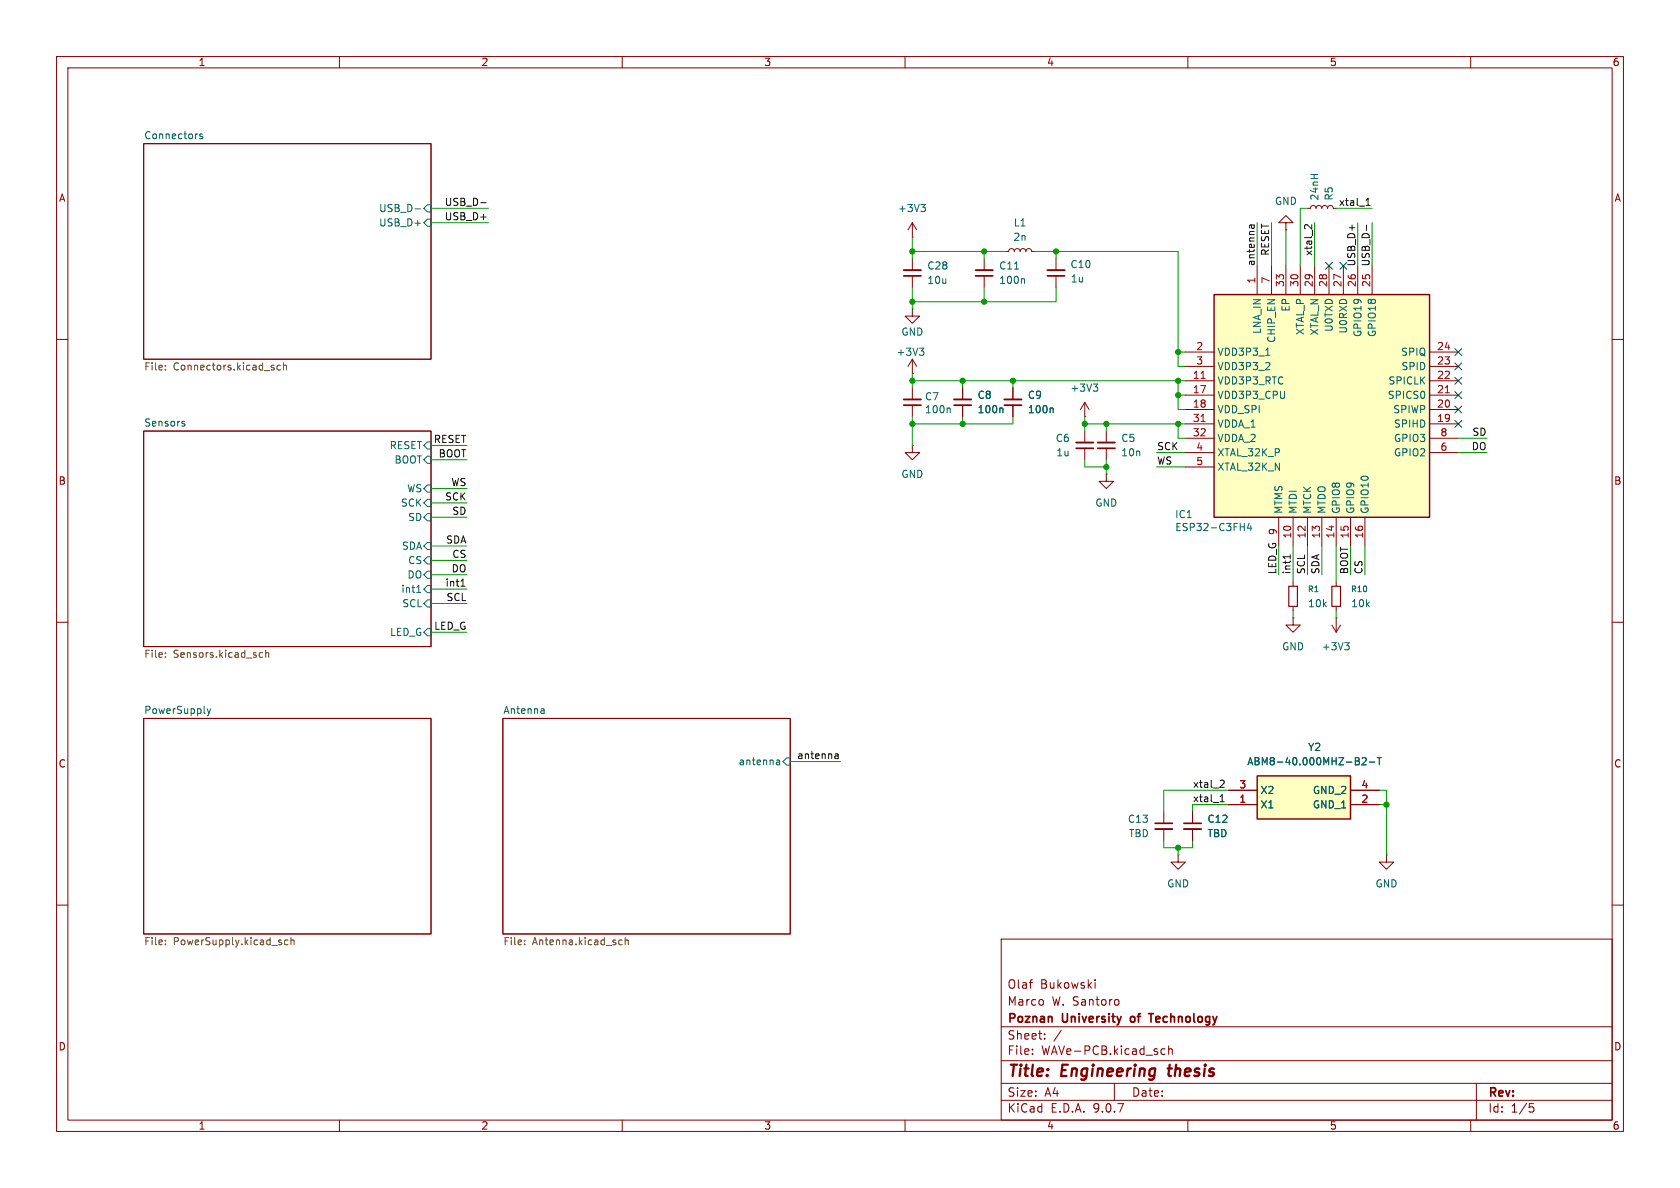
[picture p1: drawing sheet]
<svg xmlns="http://www.w3.org/2000/svg" width="297mm" height="210mm" viewBox="0 0 297 210" stroke-linecap="round" stroke-linejoin="round" font-family="sans-serif">
<g fill="none" stroke="#840000" stroke-width=".18">
<path d="M10 10h277v190h-277zM12 12h273v186h-273zM60 10v2M110 10v2M160 10v2M210 10v2M260 10v2M25.4 25.4h50.8v38.1h-50.8zM177.8 44.5h.5l.2-.4 .3-.2 .4 .2 .1 .4 .2-.4 .3-.2 .4 .2 .1 .4 .2-.4 .3-.2 .4 .2 .2 .4 .1-.4 .4-.2 .3 .2 .2 .4h.5M10 60h2M25.4 76.2h50.8v38.1h-50.8zM285 60h2"/>
<path d="M10 110h2M285 110h2M25.4 127h50.8v38.1h-50.8zM88.9 127h50.8v38.1h-50.8zM10 160h2M177 166h108v32h-108zM193.6 173.2v.1M193.6 173.7v1M197.5 176.7l.3 .3v.4l-.3 .3M285 160h2M60 198v2M110 198v2"/>
<path d="M160 198v2M177 194.5h108M177 191.5h108M177 187.5h108M177 181.5h108M182.5 186.3v.1M182.5 185.5v.1M184.7 183.6v.1M184.7 182.8v.1M187.6 182.1l-1.3 2M197 191.5v3M205.4 186.3h.6"/>
<path d="M205.4 185.5h.6M206.6 185.5l.2-.1 .4 .1v.9M206.6 184.9v1.5M210 198v2M260 198v2M261 191.5v6.5M270.4 195.1h.7M270.5 195.7h.4l.3 .3-.2 .5-.5 .1"/>
</g>
<path d="M206.4 188.9h.8M206.8 188.2l-.2 1.7 .2 .3" fill="none" stroke="#840000" stroke-width=".4"/>
<path d="M199.9 179.8v.7M203.1 179.2h.8M203.5 179.2v1.5" fill="none" stroke="#840000" stroke-width=".3"/>
<g fill="none" stroke="#006464" stroke-width=".18">
<path d="M35.8 23.7h-.3l-.2 .2 .1 .1 .4 .2v.3h-.5M73.4 36.9h.9M75.6 36.2h.6v1.3h-.6l-.7-.7zM75.6 38.7h.6v1.3h-.6l-.7-.6zM32.3 74.9l.3 .1 .1 .1-.2 .2h-.2M32.3 74.5h.3M75.6 78.1h.6v1.3h-.6l-.7-.7zM75.6 80.6h.6v1.3h-.6l-.7-.6zM75.6 98.4h.6v1.3h-.6l-.7-.6zM75.6 88.3h.6v1.2h-.6l-.7-.6zM75.6 90.8h.6v1.3h-.6l-.7-.7zM75.6 95.9h.6v1.3h-.6l-.7-.7z"/>
<path d="M75.6 85.7h.6v1.3h-.6l-.7-.6zM73.7 104.7h.7M73.9 103.6l.1-.2v1.3M75.6 101h.6v1.2h-.6l-.7-.6zM75.6 103.5h.6v1.3h-.6l-.7-.7zM75.6 111.1h.6v1.3h-.6l-.7-.6zM75.6 106h.6v1.3h-.6l-.7-.6zM36.6 125.3l.3 .8M36.9 126.1l-.3 .4M37.2 125.3l-.3 .8M96 125.3l.2 .2v.6M96.2 126.1h-.4"/>
<path d="M96.2 125.6h-.4M137.4 134.4h.3l.1 .1v.7M137.8 135.1l-.4 .1M137.8 134.7h-.4M139.1 134h.6v1.3h-.6l-.7-.7z"/>
</g>
<g fill="none" stroke="#725600" stroke-width=".18">
<path d="M29.2 65.3v.1M29.2 64.6v.1M49.6 64.6h-.4l-.2 .2 .1 .5h.5M50.1 64.7l.2-.1h.3l.1 .8M50.1 64.1v1.3M29.2 115.4v.1M29.2 116.1v.1M45.9 116.1h.5M45.9 115.4h.5M47 115.5l.2-.1h.3v.8M47 114.9v1.3M29.2 166.2v.1"/>
<path d="M29.2 166.9v.1M50.9 166.2h-.4l-.2 .2 .1 .5h.5M51.4 166.3l.2-.1h.3l.1 .8M51.4 165.7v1.3M92.7 166.9v.1M92.7 166.2v.1M109.5 166.9h.5M109.5 166.2h.5M110.5 166.3l.2-.1h.3l.1 .8M110.5 165.7v1.3"/>
</g>
<path d="M222.2 137.2h16.6v7.6h-16.6z" fill="#ffffc2"/>
<path d="M222.2 137.2h16.6v7.6h-16.6z" fill="none" stroke="#840000" stroke-width=".25"/>
<g fill="none" stroke="#840000" stroke-width=".18">
<path d="M161.3 39.4v2.5M161.3 39.4l-.8 1.2M161.3 39.4l.8 1.2M161.3 54.6v1.3h1.3l-1.3 1.3-1.3-1.3h1.3M161.3 54.6h.1M161.3 41.9h.1M161.3 45.7v2.1M161.3 48.8v2M174 45.7v2.1M174 48.8v2M186.7 45.7v2.1M186.7 48.8v2"/>
<path d="M161.3 78.7v1.3h1.3l-1.3 1.3-1.3-1.3h1.3M161.3 78.7h.1M161.3 66h.1M161.3 63.5v2.5M161.3 68.6v2M161.3 71.6v2.1M161.3 63.5l-.8 1.3M161.3 63.5l.8 1.3M170.2 68.6v2M170.2 71.6v2.1M191.8 73.7h.1M191.8 71.1v2.6"/>
<path d="M191.8 76.2v2M191.8 79.2v2.1M191.8 71.1l-.8 1.3M191.8 71.1l.7 1.3M195.6 76.2v2M195.6 79.2v2.1M195.6 83.8v1.3h1.2l-1.2 1.3-1.3-1.3h1.3M195.6 83.8h.1M228.6 109.2v1.3h1.3l-1.3 1.3-1.3-1.3h1.3M228.6 109.2h.1M228.6 102.9v.7M228.6 107.2v.8"/>
<path d="M235.5 110.5l.7 1.3M236.2 109.2h.1M236.2 102.9v.7M236.2 107.2v.8M236.2 109.2v2.6M237 110.5l-.8 1.3M217.2 139.7h5M238.8 139.7h5M205.7 143.5v2M205.7 146.6v2M208.3 151.1v1.3h1.2l-1.2 1.3-1.3-1.3h1.3M208.3 151.1h.1"/>
<path d="M217.2 142.2h5M238.8 142.2h5"/>
</g>
<g fill="none" stroke="#006464" stroke-width=".18">
<path d="M162.8 36.1h.8l-.4 .5M163.3 36.6l.3 .3v.3l-.3 .2M179.4 47.6h.7M180.9 49.3l.2 .1v.7M162.5 61.5h.8l-.4 .5M163.1 62l.2 .3v.3l-.2 .2M167.8 72.1l.2 .2v.7M177.1 72.1l.2 .2v.7M193.3 67.9h.8l-.5 .5M193.8 68.4l.3 .2v.3l-.3 .3M237.7 113.6h.8l-.4 .5M238.3 114.1l.2 .2v.3l-.2 .3"/>
<path d="M240 133.9l.3 .3-.3 .3 .3 .2v.3l-.2 .2h-.5M240.8 134.1l.5-.2 .2 .4-.7 .9h.7M242.1 134.7h1M243.5 133.9h.7M243.8 133.9v1.3"/>
</g>
<path d="M159.8 48.8h3M172.5 48.8h3M185.2 48.8h3M159.8 71.6h3M168.7 71.6h3M190.2 79.2h3.1M194.1 79.2h3M204.2 145.5h3.1" fill="none" stroke="#840000" stroke-width=".3"/>
<path d="M159.8 47.8h3M172.5 47.8h3M185.2 47.8h3M159.8 70.6h3M168.7 70.6h3M190.2 78.2h3.1M194.1 78.2h3M204.2 146.6h3.1" fill="none" stroke="#840000" stroke-width=".33"/>
<path d="M227.8 103.6h1.6v3.6h-1.6zM235.5 103.6h1.5v3.6h-1.5z" fill="none" stroke="#840000" stroke-width=".2"/>
<path d="M214.6 52.1h38.1v39.3h-38.1z" fill="#ffffc2"/>
<path d="M214.6 52.1h38.1v39.3h-38.1z" fill="none" stroke="#840000" stroke-width=".25"/>
<g fill="none" stroke="#840000" stroke-width=".18">
<path d="M227.3 39.4h1.3l-1.3-1.3-1.2 1.3h1.2v1.2M231.1 36.8h.5l.2-.3 .4-.2 .3 .2 .2 .3 .1-.3 .4-.2 .3 .2 .2 .3 .1-.3 .4-.2 .3 .2 .2 .3 .1-.3 .4-.2 .4 .2 .1 .3h.5M222.2 47v5.1M224.8 47v5.1M227.3 40.6h.1M227.3 47v5.1M229.9 47v5.1M232.4 47v5.1M234.9 47v5.1M237.5 47v5.1M240 47v5.1M242.6 47v5.1"/>
<path d="M170.2 68.6v2M170.2 71.6v2.1M179.1 68.6v2M179.1 71.6v2.1M209.5 62.2h5.1M209.5 64.8h5.1M209.5 67.3h5.1M209.5 69.9h5.1M209.5 72.4h5.1M209.5 74.9h5.1M209.5 77.5h5.1M252.7 62.2h5.1"/>
<path d="M252.7 64.8h5.1M252.7 67.3h5.1M252.7 69.9h5.1M252.7 72.4h5.1M252.7 74.9h5.1M252.7 77.5h5.1M209.5 80h5.1M209.5 82.6h5.1M226.1 91.4v5.1M228.6 91.4v5.1M231.1 91.4v5.1M233.7 91.4v5.1"/>
<path d="M236.2 91.4v5.1M238.8 91.4v5.1M241.3 91.4v5.1M252.7 80h5.1M217.2 139.7h5M238.8 139.7h5M210.8 143.5v2M210.8 146.6v2M217.2 142.2h5M238.8 142.2h5M245.1 151.1v1.3h1.3l-1.3 1.3-1.3-1.3h1.3M245.1 151.1h.1"/>
</g>
<path d="M177.1 72.1l.2 .2v.7M186 72.1l.2 .2v.7M223.8 62.8h.7M219.3 93.1h.7M220 92.5v1.3M220.8 92.5l-.3 .9h.8M221.1 93v.8M240 133.9l.3 .3-.3 .3 .3 .2v.3l-.2 .2h-.5M240.8 134.1l.5-.2 .2 .4-.7 .9h.7M242.1 134.7h1M243.5 133.9h.7M243.8 133.9v1.3" fill="none" stroke="#006464" stroke-width=".18"/>
<path d="M212.3 66.9h.8M212.3 74.5h.8M255.5 69.4h.7" fill="none" stroke="#a90000" stroke-width=".18"/>
<path d="M177.5 71.6h3.1M209.3 145.5h3" fill="none" stroke="#840000" stroke-width=".3"/>
<path d="M177.5 70.6h3.1M209.3 146.6h3" fill="none" stroke="#840000" stroke-width=".33"/>
<g fill="none" stroke="#0f0f0f" stroke-width=".18">
<path d="M85 35.8h1M221.2 39.8l.1 .4M221.7 39.8v.4M221.7 39.8h-.6l-.2 .2v.2M231.9 39.7v.8l-.9-.8-.3 .1-.1 .5M241.5 36.3h.7M241.5 35.4l.4-.4v1.3M241.6 39.8v.9M228.1 98.1v.7M228.1 98.4h-1.3l.2 .1M81.5 103.6h.7M81.7 102.5l.1-.1v1.2"/>
<path d="M147.8 133.3h.2l.2 .1v.7M148.2 134l-.4 .1M148.2 133.6h-.4M215.9 137.9l.4 .1 .1 .3-.8 .9h.8M215.7 141.7h.7M215.7 140.8l.4-.3v1.2"/>
</g>
<g fill="none" stroke="#009600" stroke-width=".18">
<path d="M76.2 39.4h10.2M76.2 36.8h10.2M222.2 39.4v7.6M224.8 39.4v7.6M231.1 36.8h-1.2v10.2M232.4 39.4v7.6M236.2 36.8h6.4M240 39.4v7.6M242.6 39.4v7.6M161.3 44.5h16.5M161.3 41.9v3.8M161.3 50.8v3.8"/>
<path d="M174 44.5v1.2M174 50.8v2.5M182.9 44.5h25.4v20.3h1.2M186.7 50.8v2.5h-25.4M186.7 44.5v1.2M227.3 40.6v6.4M76.2 78.7h6.3M161.3 66v2.6M161.3 73.7v5M161.3 67.3h48.2M170.2 67.3v1.3M170.2 73.7v1.2"/>
<path d="M179.1 73.7v1.2h-17.8M179.1 67.3v1.3M191.8 74.9h17.7M191.8 73.7v2.5M195.6 74.9v1.3M208.3 67.3v5.1h1.2M208.3 74.9v2.6h1.2M208.3 69.9h1.2M208.3 62.2h1.2M257.8 77.5h5.1M76.2 86.4h6.3M76.2 81.3h6.3"/>
<path d="M76.2 99.1h6.3M76.2 91.4h6.3M76.2 96.5h6.3M76.2 88.9h6.3M191.8 81.3v1.3h3.8M195.6 81.3v2.5M204.5 80h5M204.5 82.6h5M226.1 96.5v5.1M228.6 96.5v6.4M231.1 96.5v5.1M233.7 96.5v5.1"/>
<path d="M236.2 96.5v6.4M238.8 96.5v5.1M241.3 96.5v5.1M257.8 80h5.1M76.2 106.7h6.3M76.2 104.1h6.3M76.2 111.8h6.3M76.2 101.6h6.3M228.6 108v1.2M236.2 108v1.2M139.7 134.6h8.9M217.2 139.7h-11.5v3.8"/>
<path d="M243.8 139.7h1.3v11.4M205.7 148.6v1.3h5.1v-1.3M208.3 149.9v1.2M217.2 142.2h-6.4v1.3M243.8 142.2h1.3"/>
</g>
<g fill="none" stroke="#000084" stroke-width=".18">
<path d="M234.3 46.4l1.3 1.2M235.6 46.4l-1.3 1.2M236.9 46.4l1.2 1.2M238.1 46.4l-1.2 1.2M257.2 71.8l1.2 1.2M257.2 66.7l1.2 1.2M257.2 74.3l1.2 1.2M257.2 64.2l1.2 1.2M257.2 69.2l1.2 1.3M257.2 61.6l1.2 1.2M258.4 71.8l-1.2 1.2M258.4 66.7l-1.2 1.2"/>
<path d="M258.4 74.3l-1.2 1.2M258.4 64.2l-1.2 1.2M258.4 69.2l-1.2 1.3M258.4 61.6l-1.2 1.2"/>
</g>
<g fill="#009600" stroke="#009600" stroke-width=".18">
<circle cx="208.3" cy="69.9" r=".46"/>
<circle cx="208.3" cy="67.3" r=".46"/>
<circle cx="195.6" cy="82.6" r=".46"/>
<circle cx="208.3" cy="74.9" r=".46"/>
<circle cx="208.3" cy="62.2" r=".46"/>
<circle cx="161.3" cy="53.3" r=".46"/>
<circle cx="174" cy="53.3" r=".46"/>
<circle cx="170.2" cy="67.3" r=".46"/>
<circle cx="161.3" cy="67.3" r=".46"/>
<circle cx="161.3" cy="74.9" r=".46"/>
<circle cx="186.7" cy="44.5" r=".46"/>
<circle cx="170.2" cy="74.9" r=".46"/>
<circle cx="179.1" cy="67.3" r=".46"/>
<circle cx="195.6" cy="74.9" r=".46"/>
<circle cx="191.8" cy="74.9" r=".46"/>
<circle cx="161.3" cy="44.5" r=".46"/>
<circle cx="174" cy="44.5" r=".46"/>
<circle cx="245.1" cy="142.2" r=".46"/>
<circle cx="208.3" cy="149.9" r=".46"/>
</g>
<g font-size="2.8" fill="#840000">
<text x="178" y="190.9">Title:</text>
<text x="187.7" y="190.9">Engineering</text>
<text x="207.4" y="190.9">thesis</text>
</g>
<g font-size="2.1" fill="#840000">
<text x="178" y="178">Marco</text>
<text x="178" y="175">Olaf</text>
<text x="183.9" y="175">Bukowski</text>
<text x="185.9" y="178">W. Santoro</text>
<text x="178" y="184">Sheet:</text>
<text x="178" y="181.2">Poznan</text>
<text x="187.9" y="181.2">University</text>
<text x="200.6" y="181.2">of</text>
<text x="204.5" y="181.2">Technology</text>
<text x="178" y="186.7">File:</text>
<text x="184.1" y="186.7">WAVe-PCB.kicad_sch</text>
<text x="178" y="196.9">KiCad</text>
<text x="178" y="194.1">Size:</text>
<text x="184.7" y="194.1">A4</text>
<text x="185.7" y="196.9">E.D.A.</text>
<text x="193.3" y="196.9">9.0.7</text>
<text x="200" y="194.1">Date:</text>
<text x="263" y="194.3">Rev:</text>
<text x="263" y="196.9">Id:</text>
<text x="267.1" y="196.9">1/5</text>
</g>
<g font-size="1.8" fill="#840000">
<text x="35" y="11.9">1</text>
<text x="85" y="11.9">2</text>
<text x="135" y="11.9">3</text>
<text x="185" y="11.9">4</text>
<text x="235" y="11.9">5</text>
<text x="285" y="11.9">6</text>
<text x="10.3" y="35.9">A</text>
<text x="285.3" y="35.9">A</text>
<text x="10.3" y="85.9">B</text>
<text x="285.3" y="85.9">B</text>
<text x="10.3" y="135.9">C</text>
<text x="285.3" y="135.9">C</text>
<text x="10.3" y="185.9">D</text>
<text x="285.3" y="185.9">D</text>
<text x="35" y="199.9">1</text>
<text x="85" y="199.9">2</text>
<text x="135" y="199.9">3</text>
<text x="185" y="199.9">4</text>
<text x="235" y="199.9">5</text>
<text x="285" y="199.9">6</text>
</g>
<g font-size="1.8" fill="#006464">
<text x="25.4" y="24.7">Connectors</text>
<text x="233.3" y="35.6" transform="rotate(-90 233.3 35.6)">24nH</text>
<text x="235.8" y="35.6" transform="rotate(-90 235.8 35.6)">R5</text>
<text x="66.9" y="37.7">USB_D-</text>
<text x="66.9" y="40.2">USB_D+</text>
<text x="158.6" y="37.7">+3V3</text>
<text x="179.1" y="40.2">L1</text>
<text x="225.3" y="36.4">GND</text>
<text x="163.8" y="47.8">C28</text>
<text x="176.5" y="47.8">C11</text>
<text x="179.1" y="42.8">2n</text>
<text x="189.1" y="47.6">C10</text>
<text x="163.8" y="50.4">10u</text>
<text x="176.5" y="50.4">100n</text>
<text x="189.2" y="50.1">1u</text>
<text x="159.3" y="59.5">GND</text>
<text x="223.1" y="59.1" transform="rotate(-90 223.1 59.1)">LNA_IN</text>
<text x="228.2" y="55.2" transform="rotate(-90 228.2 55.2)">EP</text>
<text x="230.7" y="59.3" transform="rotate(-90 230.7 59.3)">XTAL_P</text>
<text x="233.3" y="59.4" transform="rotate(-90 233.3 59.4)">XTAL_N</text>
<text x="235.8" y="58.8" transform="rotate(-90 235.8 58.8)">U0TXD</text>
<text x="238.4" y="59.1" transform="rotate(-90 238.4 59.1)">U0RXD</text>
<text x="240.9" y="59.7" transform="rotate(-90 240.9 59.7)">GPIO19</text>
<text x="243.4" y="59.7" transform="rotate(-90 243.4 59.7)">GPIO18</text>
<text x="158.4" y="63.1">+3V3</text>
<text x="215.1" y="63.1">VDD3P3_1</text>
<text x="215.1" y="65.6">VDD3P3_2</text>
<text x="225.7" y="60.7" transform="rotate(-90 225.7 60.7)">CHIP_EN</text>
<text x="247.6" y="63.1">SPIQ</text>
<text x="247.7" y="65.6">SPID</text>
<text x="163.4" y="71">C7</text>
<text x="172.7" y="70.7">C8</text>
<text x="181.6" y="70.7">C9</text>
<text x="189.1" y="69.4">+3V3</text>
<text x="215.1" y="68.2">VDD3P3_RTC</text>
<text x="215.1" y="70.7">VDD3P3_CPU</text>
<text x="245.2" y="70.7">SPICS0</text>
<text x="245.4" y="68.2">SPICLK</text>
<text x="25.4" y="75.5">Sensors</text>
<text x="163.4" y="73.3">100n</text>
<text x="172.7" y="73.2">100n</text>
<text x="181.6" y="73.2">100n</text>
<text x="215.1" y="73.3">VDD_SPI</text>
<text x="215.1" y="75.8">VDDA_1</text>
<text x="246.2" y="73.3">SPIWP</text>
<text x="246.3" y="75.8">SPIHD</text>
<text x="68.8" y="79.6">RESET</text>
<text x="69.6" y="82.1">BOOT</text>
<text x="186.5" y="78.3">C6</text>
<text x="186.7" y="80.9">1u</text>
<text x="198.1" y="78.3">C5</text>
<text x="198.1" y="80.9">10n</text>
<text x="215.1" y="78.3">VDDA_2</text>
<text x="215.1" y="80.9">XTAL_32K_P</text>
<text x="215.1" y="83.4">XTAL_32K_N</text>
<text x="246.3" y="78.3">GPIO3</text>
<text x="246.3" y="80.9">GPIO2</text>
<text x="70.8" y="89.8">SCK</text>
<text x="71.9" y="87.2">WS</text>
<text x="159.3" y="84.7">GND</text>
<text x="193.5" y="89.8">GND</text>
<text x="72.1" y="92.3">SD</text>
<text x="207.7" y="91.8">IC1</text>
<text x="207.7" y="94.1">ESP32-C3FH4</text>
<text x="226.9" y="90.9" transform="rotate(-90 226.9 90.9)">MTMS</text>
<text x="229.5" y="90.9" transform="rotate(-90 229.5 90.9)">MTDI</text>
<text x="232" y="90.9" transform="rotate(-90 232 90.9)">MTCK</text>
<text x="234.5" y="90.9" transform="rotate(-90 234.5 90.9)">MTDO</text>
<text x="237.1" y="90.9" transform="rotate(-90 237.1 90.9)">GPIO8</text>
<text x="239.6" y="90.9" transform="rotate(-90 239.6 90.9)">GPIO9</text>
<text x="242.2" y="90.9" transform="rotate(-90 242.2 90.9)">GPIO10</text>
<text x="71" y="97.4">SDA</text>
<text x="72.1" y="99.9">CS</text>
<text x="70.8" y="105">int1</text>
<text x="71" y="107.5">SCL</text>
<text x="71.9" y="102.5">DO</text>
<text x="231.1" y="107.5">10k</text>
<text x="238.8" y="107.5">10k</text>
<text x="68.9" y="112.6">LED_G</text>
<text x="226.6" y="115.2">GND</text>
<text x="233.6" y="115.2">+3V3</text>
<text x="25.4" y="126.3">PowerSupply</text>
<text x="88.9" y="126.3">Antenna</text>
<text x="130.5" y="135.5">antenna</text>
<text x="220.4" y="135.5">ABM8-40.000MHZ-B2-T</text>
<text x="231.2" y="132.9">Y2</text>
<text x="222.8" y="140.6">X2</text>
<text x="222.8" y="143.1">X1</text>
<text x="232" y="140.6">GND_2</text>
<text x="232" y="143.1">GND_1</text>
<text x="199.3" y="145.6">C13</text>
<text x="199.5" y="148.2">TBD</text>
<text x="213.4" y="145.6">C12</text>
<text x="213.4" y="148.2">TBD</text>
<text x="206.2" y="157.1">GND</text>
<text x="243.1" y="157.1">GND</text>
</g>
<g font-size="1.8" fill="#0f0f0f">
<text x="78.5" y="39">USB_D+</text>
<text x="78.5" y="36.5">USB_D-</text>
<text x="236.6" y="36.5">xtal_1</text>
<text x="221.9" y="47.1" transform="rotate(-90 221.9 47.1)">antenna</text>
<text x="224.4" y="45.3" transform="rotate(-90 224.4 45.3)">RESET</text>
<text x="232.1" y="45.3" transform="rotate(-90 232.1 45.3)">xtal_2</text>
<text x="239.7" y="47.2" transform="rotate(-90 239.7 47.2)">USB_D+</text>
<text x="242.2" y="47.2" transform="rotate(-90 242.2 47.2)">USB_D-</text>
<text x="260.2" y="77.1">SD</text>
<text x="76.6" y="78.4">RESET</text>
<text x="77.4" y="80.9">BOOT</text>
<text x="204.5" y="79.7">SCK</text>
<text x="204.5" y="82.2">WS</text>
<text x="260.1" y="79.7">DO</text>
<text x="78.6" y="88.6">SCK</text>
<text x="79.7" y="86">WS</text>
<text x="79.9" y="91.1">SD</text>
<text x="78.8" y="96.2">SDA</text>
<text x="79.7" y="101.3">DO</text>
<text x="79.9" y="98.7">CS</text>
<text x="225.7" y="101.6" transform="rotate(-90 225.7 101.6)">LED_G 9</text>
<text x="228.3" y="101.6" transform="rotate(-90 228.3 101.6)">int1</text>
<text x="230.8" y="101.6" transform="rotate(-90 230.8 101.6)">SCL</text>
<text x="233.3" y="101.6" transform="rotate(-90 233.3 101.6)">SDA</text>
<text x="238.4" y="101.6" transform="rotate(-90 238.4 101.6)">BOOT</text>
<text x="241" y="101.6" transform="rotate(-90 241 101.6)">CS</text>
<text x="78.7" y="103.8">int1</text>
<text x="78.8" y="106.3">SCL</text>
<text x="76.7" y="111.4">LED_G</text>
<text x="140.8" y="134.3">antenna</text>
<text x="210.8" y="139.4">xtal_2</text>
<text x="210.8" y="141.9">xtal_1</text>
</g>
<g font-size="1.8" fill="#a90000">
<text x="222" y="50.2" transform="rotate(-90 222 50.2)">1</text>
<text x="224.5" y="50.2" transform="rotate(-90 224.5 50.2)">7</text>
<text x="227.1" y="50.8" transform="rotate(-90 227.1 50.8)">33</text>
<text x="229.6" y="50.8" transform="rotate(-90 229.6 50.8)">30</text>
<text x="232.2" y="50.8" transform="rotate(-90 232.2 50.8)">29</text>
<text x="234.7" y="50.8" transform="rotate(-90 234.7 50.8)">28</text>
<text x="237.2" y="50.8" transform="rotate(-90 237.2 50.8)">27</text>
<text x="239.8" y="50.8" transform="rotate(-90 239.8 50.8)">26</text>
<text x="242.3" y="50.8" transform="rotate(-90 242.3 50.8)">25</text>
<text x="211.4" y="62">2</text>
<text x="211.4" y="64.5">3</text>
<text x="254" y="62">24</text>
<text x="254" y="64.5">23</text>
<text x="210.8" y="67.1">11</text>
<text x="210.8" y="69.6">17</text>
<text x="254" y="67.1">22</text>
<text x="254" y="69.6">21</text>
<text x="210.8" y="72.1">18</text>
<text x="210.8" y="74.7">31</text>
<text x="210.8" y="77.2">32</text>
<text x="254" y="72.1">20</text>
<text x="254" y="74.7">19</text>
<text x="254.6" y="77.2">8</text>
<text x="211.4" y="79.8">4</text>
<text x="211.4" y="82.3">5</text>
<text x="254.6" y="79.8">6</text>
<text x="228.3" y="95.3" transform="rotate(-90 228.3 95.3)">10</text>
<text x="230.9" y="95.3" transform="rotate(-90 230.9 95.3)">12</text>
<text x="233.4" y="95.3" transform="rotate(-90 233.4 95.3)">13</text>
<text x="236" y="95.3" transform="rotate(-90 236 95.3)">14</text>
<text x="238.5" y="95.3" transform="rotate(-90 238.5 95.3)">15</text>
<text x="241" y="95.3" transform="rotate(-90 241 95.3)">16</text>
<text x="219" y="139.4">3</text>
<text x="219" y="142">1</text>
<text x="240.6" y="139.4">4</text>
<text x="240.6" y="142">2</text>
</g>
<g font-size="1.8" fill="#725600">
<text x="25.4" y="65.8">File:</text>
<text x="30.6" y="65.8">Connectors.kicad_sch</text>
<text x="25.4" y="116.6">File:</text>
<text x="30.6" y="116.6">Sensors.kicad_sch</text>
<text x="25.4" y="167.4">File:</text>
<text x="30.6" y="167.4">PowerSupply.kicad_sch</text>
<text x="88.9" y="167.4">File:</text>
<text x="94.1" y="167.4">Antenna.kicad_sch</text>
</g>
<g font-size="1.4" fill="#006464">
<text x="231.1" y="104.9">R1</text>
<text x="238.7" y="104.9">R10</text>
</g>
</svg>
